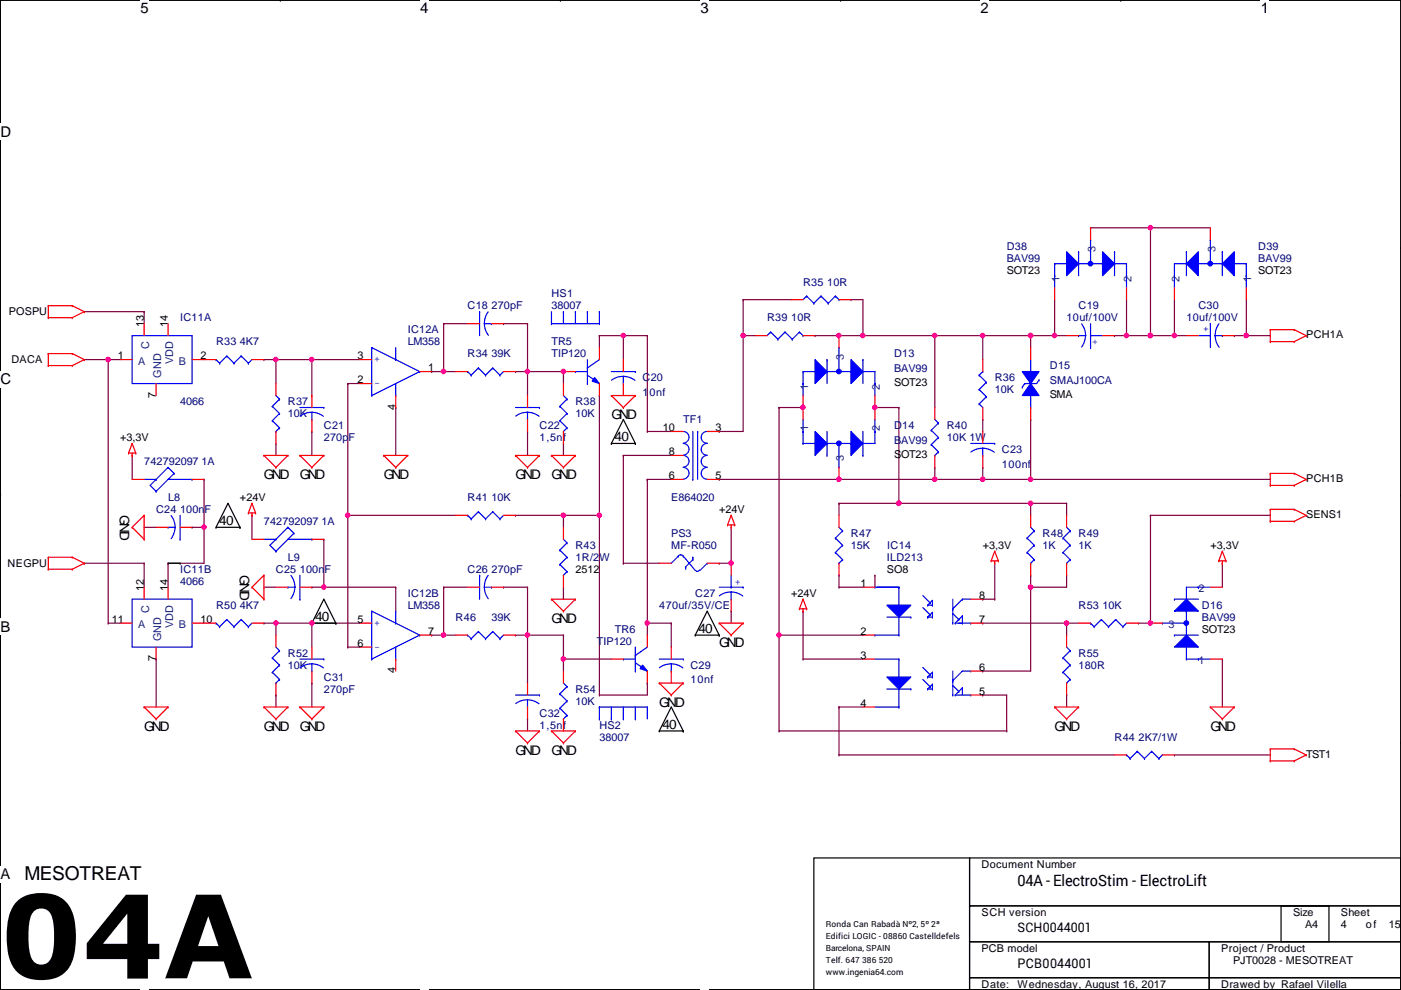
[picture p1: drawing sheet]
<svg xmlns="http://www.w3.org/2000/svg" width="297mm" height="210mm" viewBox="0 0 297 210" stroke-linecap="round" stroke-linejoin="round" font-family="sans-serif">
<path d="M.1 0h296.9v209.8h-296.9z" fill="none" stroke="#000" stroke-width=".25"/>
<g fill="#fff">
<path d="M29.8 0h1.7v3.5h-1.7z"/>
<path d="M29.8 209.8l1.7 .1z"/>
</g>
<path d="M59.4 0h.1M59.4 209.8h.1" fill="none" stroke="#000" stroke-width=".25"/>
<g fill="#fff">
<path d="M89.1 0h1.7v3.5h-1.7z"/>
<path d="M89.1 209.8l1.7 .1z"/>
</g>
<path d="M118.8 0h.1M118.8 209.8h.1" fill="none" stroke="#000" stroke-width=".25"/>
<g fill="#fff">
<path d="M148.5 0h1.7v3.5h-1.7z"/>
<path d="M148.5 209.8l1.7 .1z"/>
</g>
<path d="M178.2 0h.1M178.2 209.8h.1" fill="none" stroke="#000" stroke-width=".25"/>
<g fill="#fff">
<path d="M207.9 0h1.7v3.5h-1.7z"/>
<path d="M207.9 209.8l1.7 .1z"/>
</g>
<path d="M237.6 0h.1M237.6 209.8h.1" fill="none" stroke="#000" stroke-width=".25"/>
<g fill="#fff">
<path d="M267.3 0h1.7v3.5h-1.7z"/>
<path d="M267.3 209.8l1.7 .1z"/>
<path d="M.1 26.2h2.2v3.5h-2.2z"/>
<path d="M297 26.2l.1 3.5z"/>
<path d="M.1 78.7h2.2v3.5h-2.2z"/>
<path d="M297 78.7l.1 3.5z"/>
</g>
<path d="M.1 52.5h.1M297 52.5h.1" fill="none" stroke="#000" stroke-width=".25"/>
<g fill="#fff">
<path d="M.1 131.1h2.1v3.5h-2.1z"/>
<path d="M297 131.1l.1 3.5z"/>
</g>
<path d="M.1 104.9h.1M297 104.9h.1" fill="none" stroke="#000" stroke-width=".25"/>
<path d="M.1 104.9h.1M297 104.9h.1" fill="none" stroke="#000" stroke-width=".21"/>
<g fill="#fff">
<path d="M.1 183.6h2.1v3.5h-2.1z"/>
<path d="M297 183.6l.1 3.5z"/>
</g>
<g fill="none" stroke="#000" stroke-width=".25">
<path d="M129.6 94h.1M129.6 94l2.6-5.1 2.5 5.1M129.6 94h5.1M134.7 94h.1M35.6 119.4h2.6M38.2 119.4h.1M45.8 111.8h.1M45.8 111.8l2.5-5.1 2.6 5.1M45.8 111.8h5.1M50.9 111.8h.1M66.1 132.1h.1M66.1 132.1l2.6-5.1 2.5 5.1"/>
<path d="M66.1 132.1h5.1M71.2 132.1h.1M147.4 134.7h.1M147.4 134.7l2.5-5.1 2.6 5.1M147.4 134.7h5.1M152.5 134.7h.1M.1 157.4h.1M139.8 155h.1M139.8 155l2.5-5.1 2.6 5.1M139.8 155h5.1M144.9 155h.1M297 157.4h.1"/>
<path d="M172.5 181.9h33.1v27.9h-33.1zM205.6 181.9h91.4v10.2h-91.4zM205.6 192.1h91.4v7.6h-91.4zM205.6 199.7h50.8v7.6h-50.8zM256.4 199.7h40.6v7.6h-40.6zM271.6 192.1h10.2v7.6h-10.2zM205.6 207.3h50.8v2.5h-50.8zM256.4 207.3h40.6v2.5h-40.6z"/>
</g>
<g fill="none" stroke="#800040" stroke-width=".25">
<path d="M231.2 48.3h.1M231.2 48.3h25.4M243.9 48.3h.1M243.9 48.3v22.9M17.9 66.1h.1M17.9 76.2h.1M17.9 76.2h7.6M17.9 66.1h12.7M22.9 76.2h.1M22.9 76.2v55.9M30.6 66.1h.1M30.6 66.1v2.5"/>
<path d="M56 76.2h.1M56 76.2h20.3M58.5 76.2h.1M58.5 76.2v5.1M66.1 76.2h.1M66.1 76.2v7.7M91.5 78.8h.1M91.5 78.8h5.1M94.1 78.8h.1M94.1 68.6h.1M94.1 68.6v10.2M94.1 68.6h5"/>
<path d="M106.8 68.6h.1M106.8 68.6h5M109.3 78.8h.1M109.3 78.8h10.2M111.8 78.8h.1M111.8 68.6h.1M111.8 68.6v15.3M119.5 78.8h.1M119.5 78.8v2.5M127.1 71.2h.1M127.1 71.2v2.5M127.1 71.2h10.1"/>
<path d="M132.2 71.2h.1M132.2 71.2v5M137.2 71.2h.1M137.2 71.2v20.3M157.6 71.2h.1M157.6 63.5h.1M157.6 63.5v28h-5.1M157.6 71.2h2.5M157.6 63.5h10.1M172.8 71.2h.1M172.8 71.2h53.3M177.9 71.2h.1"/>
<path d="M180.4 63.5h.1M180.4 63.5h2.6v7.7M183 71.2h.1M198.2 71.2h.1M198.2 71.2v15.2M208.4 71.2h.1M208.4 71.2v5M218.5 71.2h.1M218.5 71.2v2.5M223.6 71.2h.1M223.6 63.5v7.7M236.3 71.2h.1"/>
<path d="M236.3 71.2h15.2M238.8 71.2h.1M238.8 63.5v7.7M243.9 71.2h.1M249 71.2h.1M249 63.5v7.7M261.7 71.2h.1M261.7 71.2h7.6M264.2 71.2h.1M264.2 63.5v7.7M28 96.6h.1M28 96.6v5"/>
<path d="M58.5 94h.1M58.5 94v2.6M66.1 91.5h.1M66.1 83.9h.1M66.1 91.5v5.1M73.7 81.3h.1M73.7 81.3v55.9M73.7 81.3h2.6M83.9 86.4h.1M83.9 86.4v10.2M111.8 91.5h.1M111.8 91.5v5.1"/>
<path d="M119.5 94h.1M119.5 94v2.6M127.1 83.9h.1M127.1 83.9v63.5M132.2 96.6h.1M132.2 96.6v22.8M132.2 96.6h10.1M137.2 91.5h.1M137.2 91.5h5.1M152.5 91.5h.1M165.2 86.4h.1M165.2 86.4h5.1"/>
<path d="M165.2 86.4v68.6M185.5 86.4h.1M185.5 86.4h5.1M190.6 86.4h.1M190.6 86.4v20.3M198.2 99.1h.1M198.2 99.1v2.5M208.4 99.1h.1M208.4 88.9h.1M208.4 88.9v2.6M208.4 99.1v2.5M218.5 88.9h.1"/>
<path d="M218.5 88.9v12.7M17.9 119.4h.1M17.9 119.4h12.7M30.6 111.8h.1M30.6 119.4h.1M30.6 119.4v5.1M30.6 111.8h2.5M35.6 119.4h.1M35.6 119.4v5.1M40.7 111.8h.1M40.7 111.8h2.6M43.3 111.8h.1"/>
<path d="M43.3 101.6h.1M43.3 101.6v17.8h-7.7M53.4 109.3h.1M53.4 109.3v5M68.7 114.3h.1M68.7 114.3v10.2M73.7 109.3h.1M73.7 109.3h22.9M109.3 109.3h.1M109.3 109.3h17.8M119.5 109.3h.1M119.5 109.3v2.5"/>
<path d="M127.1 109.3h.1M132.2 119.4h.1M132.2 119.4h7.6M137.2 101.6h.1M137.2 101.6h5.1M137.2 101.6v33.1M152.5 119.4h.1M152.5 101.6h.1M152.5 119.4h2.5M152.5 101.6h116.8M155 119.4h.1M155 111.8v7.6"/>
<path d="M177.9 106.7h.1M177.9 101.6h.1M177.9 106.7h48.2M177.9 106.7v2.6M190.6 106.7h.1M198.2 101.6h.1M208.4 101.6h.1M210.9 119.4v7.6M218.5 101.6h.1M218.5 106.7h.1M218.5 106.7v2.6M226.1 106.7h.1"/>
<path d="M226.1 106.7v2.6M243.9 109.3h.1M243.9 109.3v22.8h-2.5M243.9 109.3h25.4M259.2 119.4h.1M259.2 119.4v5.1M22.9 132.1h.1M22.9 132.1h2.6M33.1 139.7h.1M33.1 139.7v10.2M56 132.1h.1M56 124.5h.1"/>
<path d="M56 132.1h20.3M56 124.5h2.5M58.5 132.1h.1M58.5 132.1v2.6M66.1 124.5h.1M66.1 132.1h.1M66.1 124.5h17.8M66.1 132.1v5.1M68.7 124.5h.1M73.7 137.2h.1M73.7 137.2h2.6M83.9 124.5h.1"/>
<path d="M83.9 124.5v5.1M91.5 134.7h.1M91.5 134.7h5.1M94.1 134.7h.1M94.1 124.5h.1M94.1 124.5h5M94.1 124.5v10.2M106.8 124.5h.1M106.8 124.5h5M109.3 134.7h.1M109.3 134.7h10.2M111.8 134.7h.1"/>
<path d="M111.8 124.5h.1M111.8 124.5v20.3M119.5 139.7h.1M119.5 134.7h.1M119.5 124.5h.1M119.5 124.5v2.5M119.5 134.7v7.6M119.5 139.7h10.1M137.2 132.1h.1M137.2 132.1h5.1M142.3 132.1h.1M142.3 132.1v5.1"/>
<path d="M155 129.6h.1M155 129.6v2.5M165.2 134.7h.1M165.2 134.7h17.8M170.3 129.6h.1M170.3 139.7h.1M170.3 139.7h12.7M170.3 129.6v10.1M177.9 124.5h.1M177.9 122h.1M177.9 124.5h5.1M177.9 122v2.5"/>
<path d="M185.5 122h.1M185.5 122v2.5M208.4 127h.1M208.4 132.1h.1M208.4 132.1h20.3M208.4 127h2.5M210.9 127h.1M218.5 122h.1M218.5 124.5h.1M218.5 122v20.3h-10.1M226.1 132.1h.1M226.1 122h.1"/>
<path d="M226.1 122v2.5h-7.6M226.1 132.1v2.6M241.4 132.1h.1M259.2 139.7h.1M259.2 139.7v10.2M58.5 147.4h.1M58.5 147.4v2.5M66.1 144.8h.1M66.1 144.8v5.1M111.8 152.4h.1M111.8 152.4v2.6M127.1 147.4h.1"/>
<path d="M137.2 144.8h.1M137.2 144.8v2.6h-10.1M165.2 155h.1M165.2 155h48.2M177.9 149.9h.1M177.9 149.9v10.2M177.9 149.9h5.1M208.4 142.3h.1M208.4 147.4h.1M208.4 147.4h5v7.6M213.4 155h.1M226.1 147.4h.1"/>
<path d="M226.1 147.4v2.5M177.9 160.1h.1M177.9 160.1h58.4M249 160.1h.1M249 160.1h20.3"/>
</g>
<g fill="none" stroke="#f00" stroke-width=".25">
<path d="M10.2 67.4h.1M10.2 64.8h.1M10.2 77.5h.1M10.2 75h.1M10.2 64.8h5.1M10.2 67.4h5.1M10.2 64.8v2.6M10.2 75v2.5M10.2 75h5.1M10.2 77.5h5.1M15.3 64.8h.1M15.3 67.4h.1"/>
<path d="M15.3 75h.1M15.3 77.5h.1M15.3 64.8l2.6 1.3M15.3 75l2.6 1.2M17.9 66.1h.1M17.9 76.2h.1M17.9 66.1l-2.6 1.3M17.9 76.2l-2.6 1.3M269.3 72.4h.1M269.3 69.9h.1M269.3 69.9v2.5M269.3 69.9h5.1"/>
<path d="M269.3 72.4h5.1M274.4 69.9h.1M274.4 72.4h.1M274.4 69.9l2.5 1.3M276.9 71.2h.1M276.9 71.2l-2.5 1.2M27.3 96.1h.1M27.3 96.1h1.5M28 96.6h.1M28 94h.1M28 96.1v.5M28 94l-.7 2.1"/>
<path d="M28 94l.8 2.1M28.8 96.1h.1M56 96.6h.1M56 96.6h5M56 96.6l2.5 2.5M58.5 99.1h.1M61 96.6h.1M61 96.6l-2.5 2.5M63.6 96.6h.1M63.6 96.6h5.1M63.6 96.6l2.5 2.5M66.1 99.1h.1"/>
<path d="M68.7 96.6h.1M68.7 96.6l-2.6 2.5M81.4 96.6h.1M81.4 96.6h5M81.4 96.6l2.5 2.5M83.9 99.1h.1M86.4 96.6h.1M86.4 96.6l-2.5 2.5M109.3 96.6h.1M109.3 96.6h5.1M109.3 96.6l2.5 2.5M111.8 99.1h.1"/>
<path d="M114.4 96.6h.1M114.4 96.6l-2.6 2.5M116.9 96.6h.1M116.9 96.6h5.1M116.9 96.6l2.6 2.5M119.5 99.1h.1M122 96.6h.1M122 96.6l-2.5 2.5M129.6 83.9h.1M129.6 83.9h5.1M129.6 83.9l2.6 2.5M132.2 86.4h.1"/>
<path d="M134.7 83.9h.1M134.7 83.9l-2.5 2.5M10.2 118.2h.1M10.2 118.2v2.5M10.2 118.2h5.1M15.3 118.2h.1M15.3 118.2l2.6 1.2M17.9 119.4h.1M17.9 119.4l-2.6 1.3M28 111.8h.1M28 111.8l2.6 2.5M30.6 114.3h.1"/>
<path d="M30.6 109.3h.1M30.6 109.3v5M30.6 109.3l-2.6 2.5M52.7 108.8h.1M52.7 108.8h1.5M53.4 109.3h.1M53.4 106.7h.1M53.4 108.8v.5M53.4 106.7l-.7 2.1M53.4 106.7l.8 2.1M54.2 108.8h.1M154.3 111.3h.1"/>
<path d="M154.3 111.3h1.5M155 111.8h.1M155 109.3h.1M155 111.3v.5M155 109.3l-.7 2M155 109.3l.8 2M155.8 111.3h.1M210.1 118.9h.1M210.1 118.9h1.6M210.9 119.4h.1M210.9 116.9h.1M210.9 118.9v.5"/>
<path d="M210.9 116.9l-.8 2M210.9 116.9l.8 2M211.7 118.9h.1M258.4 118.9h.1M258.4 118.9h1.5M259.2 119.4h.1M259.2 116.9h.1M259.2 118.9v.5M259.2 116.9l-.8 2M259.2 116.9l.7 2M259.9 118.9h.1M269.3 110.5h.1"/>
<path d="M269.3 108h.1M269.3 102.9h.1M269.3 100.4h.1M269.3 100.4v2.5M269.3 108v2.5M269.3 108h5.1M269.3 110.5h5.1M269.3 100.4h5.1M269.3 102.9h5.1M274.4 108h.1M274.4 110.5h.1M274.4 100.4h.1"/>
<path d="M274.4 102.9h.1M274.4 108l2.5 1.3M274.4 100.4l2.5 1.2M276.9 109.3h.1M276.9 101.6h.1M276.9 109.3l-2.5 1.2M276.9 101.6l-2.5 1.3M10.2 120.7h.1M10.2 120.7h5.1M15.3 120.7h.1M53.4 124.5h.1M53.4 124.5l2.6 2.5"/>
<path d="M56 127h.1M56 122h.1M56 122v5M56 122l-2.6 2.5M58.5 124.5h2.5M63.6 124.5h2.5M116.9 127h.1M116.9 127h5.1M116.9 127l2.6 2.6M119.5 129.6h.1M122 127h.1M122 127l-2.5 2.6"/>
<path d="M152.5 132.1h.1M152.5 132.1h5.1M152.5 132.1l2.5 2.6M155 134.7h.1M157.6 132.1h.1M157.6 132.1l-2.6 2.6M169.5 129.1h.1M169.5 129.1h1.5M170.3 129.6h.1M170.3 127h.1M170.3 129.1v.5M170.3 127l-.8 2.1"/>
<path d="M170.3 127l.7 2.1M171 129.1h.1M30.6 149.9h.1M30.6 149.9h5M30.6 149.9l2.5 2.5M33.1 152.4h.1M35.6 149.9h.1M35.6 149.9l-2.5 2.5M56 149.9h.1M56 149.9h5M56 149.9l2.5 2.5M58.5 152.4h.1"/>
<path d="M61 149.9h.1M61 149.9l-2.5 2.5M63.6 149.9h.1M63.6 149.9h5.1M63.6 149.9l2.5 2.5M66.1 152.4h.1M68.7 149.9h.1M68.7 149.9l-2.6 2.5M109.3 155h.1M109.3 155h5.1M109.3 155l2.5 2.5M111.8 157.5h.1"/>
<path d="M114.4 155h.1M114.4 155l-2.6 2.5M116.9 155h.1M116.9 155h5.1M116.9 155l2.6 2.5M119.5 157.5h.1M122 155h.1M122 155l-2.5 2.5M139.8 144.8h.1M139.8 144.8h5.1M139.8 144.8l2.5 2.6M142.3 147.4h.1"/>
<path d="M144.9 144.8h.1M144.9 144.8l-2.6 2.6M223.6 149.9h.1M223.6 149.9h5.1M223.6 149.9l2.5 2.5M226.1 152.4h.1M228.7 149.9h.1M228.7 149.9l-2.6 2.5M256.6 149.9h.1M256.6 149.9h5.1M256.6 149.9l2.6 2.5M259.2 152.4h.1"/>
<path d="M261.7 149.9h.1M261.7 149.9l-2.5 2.5M269.3 158.8h.1M269.3 158.8h5.1M269.3 158.8v2.5M274.4 158.8h.1M274.4 158.8l2.5 1.3M269.3 161.3h.1M269.3 161.3h5.1M274.4 161.3h.1M276.9 160.1h.1M276.9 160.1l-2.5 1.2"/>
</g>
<g fill="none" stroke="#00f" stroke-width=".25">
<path d="M61 124.5h.1M61 124.5h1.6M61.7 122l.7 1.4 .1 1.1M62.5 124.5l-.3 1.5-.5 .9M63.6 127h.1M63.6 122v5M132.2 139.7h.1M132.2 139.7h2.5M134.7 139h.1M134.7 137.2v5.1M137.2 137.2l-2.5 1.8M134.7 142.3h.1"/>
<path d="M134.7 140.5l2.5 1.8M137.2 142.3h.1"/>
</g>
<path d="M136.2 141l1 1.3-1.5-.5z" fill="#00f"/>
<g fill="none" stroke="#00f" stroke-width=".25">
<path d="M99.1 78.8h.1M99.1 78.8l.8 .7M99.9 79.5h.1M101.4 78h.1M101.4 78l1.6 1.5M101.4 78l-1.5 1.5M103 79.5h.1M104.5 78h.1M104.5 78l1.5 1.5M104.5 78l-1.5 1.5M106 79.5h.1M106.8 78.8l-.8 .7"/>
<path d="M163.4 70.4h.1M163.4 70.4l-.8 .8M163.4 70.4l1.5 1.5M164.9 71.9h.1M166.5 70.4h.1M166.5 70.4l-1.6 1.5M166.5 70.4l1.5 1.5M168 71.9h.1M169.5 70.4h.1M169.5 70.4l-1.5 1.5M169.5 70.4l.8 .8M170.3 71.2h.1"/>
<path d="M218.5 78.8h.1M218.5 76.2v2.6M254.1 71.2h2.5M256.6 68.6h.1M256.6 71.2h.1M256.6 68.6v5.1M257.6 71.2l.2 1 .7 1.4M257.6 71.2h1.6M258.4 68.7l-.5 .9-.3 1.6M259.2 71.2h.1M35.6 99.1h.1M35.6 99.1l-3.8 3.8 1.3 1.3"/>
<path d="M35.6 99.1l1.3 1.3M217.3 81.3h.1M217.3 81.3h2.5M218.5 86.4h.1M218.5 83.9v2.5M30.6 101.6h2.5M33.1 104.2h.1M33.1 101.6h.1M35.6 101.6h5.1M36.9 100.4h.1M36.9 100.4l-3.8 3.8M40.7 101.6h.1"/>
<path d="M217.8 114.1h.1M217.8 117.1h.1M217.8 114.1l1.5 1.5M217.8 117.1l1.5 1.6M218.5 119.4h.1M218.5 111.8l.8 .8M219.3 112.6h.1M219.3 115.6h.1M219.3 118.7h.1M219.3 112.6l-1.5 1.5M219.3 115.6l-1.5 1.5M219.3 118.7l-.8 .7"/>
<path d="M57.7 139.5h.1M57.7 139.5l1.6 1.5M58.5 137.2l.8 .8M59.3 138h.1M59.3 138l-1.6 1.5M78.8 139.7h.1M78.8 129.6h.1M78.8 129.6l10.2 5.1M78.8 129.6v10.1M83.9 132.1h.1M83.9 139.7h.1M83.9 129.6v2.5"/>
<path d="M83.9 137.2v2.5M89 134.7h.1M89 134.7l-10.2 5M57.7 142.5h.1M57.7 142.5l1.6 1.6M58.5 144.8h.1M59.3 141h.1M59.3 144.1h.1M59.3 141l-1.6 1.5M59.3 144.1l-.8 .7M127.1 149.9h.1M127.1 152.4h.1"/>
<path d="M127.1 149.9h10.1M127.1 149.9v2.5M129.6 152.4h.1M129.6 149.9v2.5M132.2 152.4h.1M132.2 149.9v2.5M134.7 152.4h.1M134.7 149.9v2.5M136.2 141l1 1.3-1.5-.5zM137.2 149.9h.1M137.2 149.9v2.5"/>
</g>
<g fill="none" stroke="#f00" stroke-width=".25">
<path d="M96.6 78.8h2.5M106.8 78.8h2.5M160.1 71.2h2.5M170.3 71.2h2.5M251.5 71.2h2.6M259.2 71.2h2.5M28 101.6h2.6M40.7 101.6h2.6M218.5 109.3v2.5M218.5 119.4v2.6M58.5 134.7v2.5M76.3 132.1h2.5"/>
<path d="M76.3 137.2h2.5M83.9 139.7v2.6M89 134.7h2.5M129.6 139.7h2.6M137.2 134.7v2.5M58.5 144.8v2.6M137.2 142.3v2.5"/>
</g>
<path d="M216.7 78.8h3.6l-1.8 2.5z" fill-rule="evenodd" fill="#00f"/>
<path d="M216.7 78.8h3.6l-1.8 2.5zM216.7 82.1h.1M217.3 81.3l-.6 .8M220.3 80.6h.1M220.3 80.6l-.5 .7" fill="none" stroke="#00f" stroke-width=".25"/>
<path d="M218.5 81.3l1.8 2.6h-3.6z" fill-rule="evenodd" fill="#00f"/>
<g fill="none" stroke="#00f" stroke-width=".25">
<path d="M129.6 78.8h5.1M132.2 79.8l1 .1 1.4 .7M132.2 79.8l-1.6 .3-.9 .5M132.2 79.8v1.5M134.7 78.8h.1M207.6 79.5h.1M207.6 79.5l1.5 1.6M208.4 78.8h.1M208.4 78.8l-.8 .7M132.2 81.3h.1M207.6 85.6h.1M207.6 82.6h.1"/>
<path d="M207.6 85.6l.8 .8M207.6 82.6l1.5 1.5M209.1 84.1h.1M209.1 81.1h.1M209.1 84.1l-1.5 1.5M209.1 81.1l-1.5 1.5M218.5 81.3l1.8 2.6h-3.6z"/>
</g>
<path d="M132.2 76.2v2.6M208.4 76.2v2.6M218.5 73.7v2.5M132.2 81.3v2.6M208.4 86.4v2.5M218.5 86.4v2.5" fill="none" stroke="#f00" stroke-width=".25"/>
<path d="M172.8 76.2l2.5 2.6-2.5 2.5z" fill="#00f"/>
<path d="M170.3 78.8v2.5M172.8 76.2l2.5 2.6-2.5 2.5zM175.3 78.8h.1M175.3 76.2h.1M175.3 78.8h7.7M175.3 76.2v5.1M177.9 78.8h.1M180.4 78.8h.1M170.3 81.3h.1" fill="none" stroke="#00f" stroke-width=".25"/>
<path d="M180.4 76.2l2.6 2.6-2.6 2.5z" fill="#00f"/>
<path d="M180.4 76.2l2.6 2.6-2.6 2.5zM183 76.2h.1M183 76.2v5.1" fill="none" stroke="#00f" stroke-width=".25"/>
<circle cx="177.9" cy="78.8" r=".49" fill="#00f"/>
<g fill="none" stroke="#00f" stroke-width=".25">
<path d="M28 71.2h12.7v10.1h-12.7zM78.8 73.7h.1M78.8 73.7l10.2 5.1M78.8 73.7v10.2M83.9 76.2h.1M83.9 73.7v2.5M89 78.8h.1M89 78.8l-10.2 5.1M170.3 78.8h.1M170.3 78.8h2.5M177.9 73.7h.1M177.9 73.7v5.1"/>
<path d="M183 78.8h2.5v5.1M78.8 83.9h.1M83.9 83.9h.1M83.9 81.3v2.6M109.3 86.4h5.1M111.8 88.9h.1M111.8 87.4l1.1 .2 1.4 .7M111.8 87.4l-1.5 .3-1 .5M111.8 87.4v1.5M114.4 86.4h.1M170.3 81.3h.1M170.3 81.3v2.6"/>
<path d="M185.5 81.3h.1M177.1 114.1h.1M177.1 117.1h.1M177.1 114.1l1.5 1.5M177.1 117.1l1.5 1.6M177.9 119.4h.1M177.9 111.8l.7 .8M178.6 112.6h.1M178.6 115.6h.1M178.6 118.7h.1M178.6 112.6l-1.5 1.5M178.6 115.6l-1.5 1.5"/>
<path d="M178.6 118.7l-.7 .7M225.4 114.1h.1M225.4 117.1h.1M225.4 114.1l1.5 1.5M225.4 117.1l1.5 1.6M226.1 119.4h.1M226.1 111.8l.8 .8M226.9 112.6h.1M226.9 115.6h.1M226.9 118.7h.1M226.9 112.6l-1.5 1.5M226.9 115.6l-1.5 1.5"/>
<path d="M226.9 118.7l-.8 .7M101.7 122h.1M101.7 122v5M102.7 124.5l.1 1 .7 1.5M102.7 124.5h1.5M103.5 122l-.5 .9-.3 1.6M104.2 124.5h.1M225.4 139.5h.1M225.4 139.5l1.5 1.5M226.1 137.2l.8 .8M226.9 138h.1M226.9 138l-1.5 1.5"/>
<path d="M225.4 142.5h.1M225.4 142.5l1.5 1.6M226.1 144.8h.1M226.9 141h.1M226.9 144.1h.1M226.9 141l-1.5 1.5M226.9 144.1l-.8 .7"/>
<circle cx="177.9" cy="78.8" r=".49"/>
</g>
<g fill="none" stroke="#f00" stroke-width=".25">
<path d="M25.5 76.2h2.5M30.6 68.6v2.6M35.6 68.6v2.6M40.7 76.2h2.6M76.3 76.2h2.5M89 78.8h2.5M177.9 71.2v2.5M33.1 81.3v2.6M76.3 81.3h2.5M83.9 83.9v2.5M111.8 83.9v2.5M111.8 88.9v2.6"/>
<path d="M170.3 83.9v2.5M185.5 83.9v2.5M177.9 109.3v2.5M177.9 119.4v2.6M226.1 109.3v2.5M226.1 119.4v2.6M99.1 124.5h2.6M104.2 124.5h2.6M226.1 134.7v2.5M226.1 144.8v2.6"/>
</g>
<path d="M261.7 53.4v5.1l-2.5-2.6z" fill="#00f"/>
<path d="M251.5 55.9h7.7M254.1 55.9h.1M256.6 55.9h.1M259.2 55.9h.1M259.2 53.4h.1M259.2 53.4v5.1M261.7 53.4v5.1l-2.5-2.6zM264.2 58.5h.1M264.2 55.9v2.6" fill="none" stroke="#00f" stroke-width=".25"/>
<path d="M254.1 53.4v5.1l-2.6-2.6z" fill="#00f"/>
<path d="M251.5 53.4h.1M251.5 53.4v5.1M254.1 53.4v5.1l-2.6-2.6z" fill="none" stroke="#00f" stroke-width=".25"/>
<circle cx="256.6" cy="55.9" r=".49" fill="#00f"/>
<g fill="none" stroke="#00f" stroke-width=".25">
<path d="M249 58.5h.1M251.5 55.9h-2.5v5.1M256.6 50.8h.1M256.6 50.8v5.1M261.7 55.9h2.5M264.2 55.9h.1M264.2 58.5h.1M264.2 58.5v2.5M99.1 109.3h.1M99.1 109.3l.8 .7M99.9 110h.1M101.4 108.5h.1"/>
<path d="M101.4 108.5l1.6 1.5M101.4 108.5l-1.5 1.5M103 110h.1M104.5 108.5h.1M104.5 108.5l1.5 1.5M104.5 108.5l-1.5 1.5M106 110h.1M106.8 109.3l-.8 .7M99.1 134.7h.1M99.1 134.7l.8 .7M99.9 135.4h.1M101.4 133.9h.1"/>
<path d="M101.4 133.9l1.6 1.5M101.4 133.9l-1.5 1.5M103 135.4h.1M104.5 133.9h.1M104.5 133.9l1.5 1.5M104.5 133.9l-1.5 1.5M106 135.4h.1M106.8 134.7l-.8 .7M241.1 159.3h.1M241.1 159.3l1.6 1.5M241.1 159.3l-1.5 1.5M244.2 159.3h.1"/>
<path d="M244.2 159.3l1.5 1.5M244.2 159.3l-1.5 1.5M238.8 160.1h.1M238.8 160.1l.8 .7M239.6 160.8h.1M242.7 160.8h.1M245.7 160.8h.1M246.5 160.1l-.8 .7"/>
<circle cx="256.6" cy="55.9" r=".49"/>
</g>
<path d="M256.6 48.3v2.5M249 61v2.5M264.2 61v2.5M96.6 109.3h2.5M106.8 109.3h2.5M96.6 134.7h2.5M106.8 134.7h2.5M236.3 160.1h2.5M246.5 160.1h2.5" fill="none" stroke="#f00" stroke-width=".25"/>
<path d="M251.5 134.7l2.6 2.5h-5.1z" fill="#00f"/>
<path d="M249 134.7h.1M249 134.7h5.1M251.5 134.7l2.6 2.5h-5.1zM251.5 134.7h.1M251.5 132.1h.1M251.5 129.6h.1M251.5 139.7h2.6M251.5 127v7.7M254.1 139.7h.1" fill="none" stroke="#00f" stroke-width=".25"/>
<path d="M251.5 127l2.6 2.6h-5.1z" fill="#00f"/>
<path d="M249 127h.1M249 127h5.1M251.5 127l2.6 2.6h-5.1z" fill="none" stroke="#00f" stroke-width=".25"/>
<circle cx="251.5" cy="132.1" r=".49" fill="#00f"/>
<g fill="none" stroke="#00f" stroke-width=".25">
<path d="M35.6 111.8h.1M35.6 111.8h1.6M36.3 109.3l.7 1.4 .1 1.1-.1 1-.7 1.4M38.2 114.3h.1M38.2 109.3v5M246.5 132.1h.1M246.5 132.1h5M251.5 139.7h.1M251.5 137.2v2.5M254.1 124.5h.1M254.1 139.7h.1M254.1 139.7h2.5"/>
<path d="M256.6 124.5h-5.1v2.5"/>
<circle cx="251.5" cy="132.1" r=".49"/>
</g>
<path d="M33.1 111.8h2.5M38.2 111.8h2.5M243.9 132.1h2.6M256.6 139.7h2.6M256.6 124.5h2.6" fill="none" stroke="#f00" stroke-width=".25"/>
<path d="M188 128.3h5.1l-2.5 2.6z" fill-rule="evenodd" fill="#00f"/>
<path d="M188 128.3h5.1l-2.5 2.6z" fill="none" stroke="#00f" stroke-width=".25"/>
<path d="M188 143.6h5.1l-2.5 2.5z" fill="#00f"/>
<g fill="none" stroke="#00f" stroke-width=".25">
<path d="M185.5 134.7h.1M185.5 124.5h.1M185.5 124.5h5.1M185.5 139.7h5.1M185.5 134.7h5.1M188 130.9h5.1M190.6 124.5h.1M190.6 139.7h.1M190.6 128.3h.1M190.6 134.7h.1M190.6 124.5v3.8M190.6 130.9v3.8"/>
<path d="M190.6 139.7v3.9M193.1 130.9h.1M195.7 126.3l1.5 1.5M195.7 128.8l1.5 1.5M196.7 130.9h.1M196.7 128.3h.1M196.7 130.9h1M196.7 128.3h1M197.2 127.8h.1M197.2 130.3h.1M197.7 128.3h.1M197.7 130.9h.1"/>
<path d="M197.7 127.3h.1M197.7 129.8h.1M197.7 127.3v1M197.7 129.8v1.1M197.7 129.8l-1 1.1M197.7 127.3l-1 1M202 129.1h.1M202 132.1h.1M202 127v5.1M202 130.1l1.3 1.3M202.5 132.1h.1M202.5 132.1h3.3"/>
<path d="M203.3 131.4h.1M204 127h.1M204 130.6h.1M204 132.1h.1M204 127h1.8M204 127l-2 2.1M204 130.6v1.5M204 130.6l-1.5 1.5M205.8 132.1h.1M185.5 149.9h5.1M188 143.6h5.1l-2.5 2.5zM188 146.1h5.1"/>
<path d="M190.6 143.6h.1M190.6 149.9h.1M190.6 146.1v3.8M193.1 146.1h.1M195.7 144.1l1.5 1.5M195.7 141.5l1.5 1.5M196.7 146.1h.1M196.7 143.6h.1M196.7 146.1h1M196.7 143.6h1M197.2 145.6h.1M197.2 143h.1"/>
<path d="M197.7 142.5h.1M197.7 146.1h.1M197.7 143.6h.1M197.7 145.1h.1M197.7 145.1l-1 1M197.7 142.5l-1 1.1M197.7 142.5v1.1M197.7 145.1v1M202 144.3h.1M202 147.4h.1M202 142.3v5.1M202 145.3l1.3 1.3"/>
<path d="M202.5 147.4h.1M202.5 147.4h3.3M203.3 146.6h.1M204 145.8h.1M204 145.8v1.6M204 145.8l-1.5 1.6M205.8 147.4h.1M205.8 142.3h.1M205.8 142.3h-1.8l-2 2"/>
</g>
<path d="M183 124.5h2.5M183 134.7h2.5M183 139.7h2.5M205.8 132.1h2.6M205.8 127h2.6M183 149.9h2.5M205.8 147.4h2.6M205.8 142.3h2.6" fill="none" stroke="#f00" stroke-width=".25"/>
<path d="M226.1 53.4l2.6 2.5-2.6 2.6z" fill="#00f"/>
<path d="M223.6 58.5h.1M223.6 55.9v2.6M226.1 53.4l2.6 2.5-2.6 2.6zM228.7 55.9h.1M228.7 53.4h.1M228.7 55.9h7.6M228.7 53.4v5.1M231.2 55.9h.1M233.8 55.9h.1" fill="none" stroke="#00f" stroke-width=".25"/>
<path d="M233.8 53.4l2.5 2.5-2.5 2.6z" fill="#00f"/>
<path d="M233.8 53.4l2.5 2.5-2.5 2.6zM236.3 53.4h.1M236.3 53.4v5.1" fill="none" stroke="#00f" stroke-width=".25"/>
<circle cx="231.2" cy="55.9" r=".49" fill="#00f"/>
<g fill="none" stroke="#00f" stroke-width=".25">
<path d="M223.6 55.9h.1M223.6 58.5h.1M223.6 55.9h2.5M223.6 58.5v2.5M231.2 50.8h.1M231.2 50.8v5.1M236.3 55.9h2.5v5.1M238.8 58.5h.1M122 78.8h.1M122 78.8h2.5M124.5 78h.1M124.5 79.5l2.6 1.8"/>
<path d="M124.5 76.2v5.1M127.1 76.2l-2.6 1.8M57.7 86.1h.1M57.7 89.2h.1M57.7 86.1l1.6 1.6M57.7 89.2l1.6 1.5M58.5 91.5h.1M58.5 83.9l.8 .7M59.3 84.6h.1M59.3 87.7h.1M59.3 90.7h.1M59.3 84.6l-1.6 1.5"/>
<path d="M59.3 87.7l-1.6 1.5M59.3 90.7l-.8 .8M63.6 86.4h5.1M66.1 88.9h.1M66.1 87.4l1.1 .2 1.4 .7M66.1 87.4l-1.6 .3-.9 .5M66.1 87.4v1.5M68.7 86.4h.1M118.7 86.1h.1M118.7 89.2h.1M118.7 86.1l1.5 1.6M118.7 89.2l1.5 1.5"/>
<path d="M119.5 91.5h.1M119.5 83.9l.7 .7M120.2 84.6h.1M120.2 87.7h.1M120.2 90.7h.1M120.2 84.6l-1.5 1.5M120.2 87.7l-1.5 1.5M120.2 90.7l-.7 .8M124.5 81.3h.1M127.1 81.3h.1M197.4 91.2h.1M197.4 94.3h.1"/>
<path d="M197.4 91.2l1.6 1.6M197.4 94.3l1.6 1.5M198.2 96.6h.1M198.2 88.9l.8 .8M199 89.7h.1M199 92.8h.1M199 95.8h.1M199 89.7l-1.6 1.5M199 92.8l-1.6 1.5M199 95.8l-.8 .8M56 114.3h2.5M58.5 116.9h.1"/>
<path d="M58.5 114.3h.1M61 111.8h.1M61 111.8l-3.8 3.8 1.3 1.3M61 111.8l1.3 1.3M61 114.3h5.1M62.3 113.1h.1M62.3 113.1l-3.8 3.8M66.1 114.3h.1M143.8 117.9a.77 .77 0 0 1 1.1 0M143.8 117.9h.1M143.8 117.9l-1.5 1.5M144.9 117.9h.1"/>
<path d="M144.9 117.9l2.5 3M146.9 118.7h.1M146.9 118.2h.1M146.9 118.7l-1.5 1.5M146.9 118.2v.5M149.9 119.4h.1M149.9 119.4l-1.5 1.5M28 127h12.7v10.2h-12.7zM45.8 132.1h.1M45.8 132.1l.8 .8M46.6 132.9h.1M48.1 131.4h.1"/>
<path d="M48.1 131.4l1.5 1.5M48.1 131.4l-1.5 1.5M49.6 132.9h.1M51.1 131.4h.1M51.1 131.4l1.6 1.5M51.1 131.4l-1.5 1.5M52.7 132.9h.1M53.4 132.1l-.7 .8M63.6 139.7h5.1M68.7 139.7h.1M145.4 120.2h.1M145.4 120.2v.5"/>
<path d="M148.3 120.9l-.4 .3-.5-.3M231.2 132.1h.1M231.2 132.1l.8 .8M232 132.9h.1M233.5 131.4h.1M233.5 131.4l1.5 1.5M233.5 131.4l-1.5 1.5M235 132.9h.1M236.6 131.4h.1M236.6 131.4l1.5 1.5M236.6 131.4l-1.6 1.5M238.1 132.9h.1"/>
<path d="M238.8 132.1l-.7 .8M66.1 142.3h.1M66.1 140.8l1.1 .1 1.4 .7M66.1 140.8l-1.6 .2-.9 .6M66.1 140.8v1.5M109.3 147.4h5.1M111.8 149.9h.1M111.8 148.4l1.1 .1 1.4 .7M111.8 148.4l-1.5 .3-1 .5M111.8 148.4v1.5M114.4 147.4h.1"/>
<circle cx="231.2" cy="55.9" r=".49"/>
</g>
<g fill="none" stroke="#f00" stroke-width=".25">
<path d="M231.2 48.3v2.5M223.6 61v2.5M238.8 61v2.5M58.5 81.3v2.6M58.5 91.5v2.5M66.1 83.9v2.5M66.1 88.9v2.6M119.5 81.3v2.6M119.5 91.5v2.5M198.2 86.4v2.5M198.2 96.6v2.5M53.4 114.3h2.6"/>
<path d="M66.1 114.3h2.6M139.8 119.4h2.5M149.9 119.4h2.6M25.5 132.1h2.5M30.6 124.5v2.5M33.1 137.2v2.5M35.6 124.5v2.5M40.7 132.1h5.1M53.4 132.1h2.6M66.1 137.2v2.5M228.7 132.1h2.5M238.8 132.1h2.6"/>
<path d="M66.1 142.3v2.5M111.8 144.8v2.6M111.8 149.9v2.5"/>
</g>
<path d="M126.1 80.1l1 1.2-1.5-.5z" fill="#00f"/>
<g fill="none" stroke="#00f" stroke-width=".25">
<path d="M101.7 66.1h.1M101.7 66.1v5.1M102.7 68.6l.1 1.1 .7 1.4M102.7 68.6h1.5M103.5 66.1l-.5 .9-.3 1.6M104.2 68.6h.1M171 62.8h.1M171 62.8l-.7 .7M171 62.8l1.5 1.5M172.5 64.3h.1M174.1 62.8h.1M174.1 62.8l-1.6 1.5"/>
<path d="M174.1 62.8l1.5 1.5M175.6 64.3h.1M177.1 62.8h.1M177.1 62.8l-1.5 1.5M177.1 62.8l.8 .7M177.9 63.5h.1M228.7 71.2h.1M228.7 71.2h1.5M229.3 68.7l.7 1.4 .2 1-.2 1.1-.7 1.4M231.2 73.7h.1M231.2 71.2h.1M231.2 71.2h2.6"/>
<path d="M231.2 68.6v5.1M126.1 80.1l1 1.2-1.5-.5zM205.8 94h5.1M208.4 96.6h.1M208.4 95l1 .2 1.4 .7M208.4 95l-1.6 .3-.9 .5M208.4 95v1.6M210.9 94h.1M118.7 116.6h.1M118.7 119.7h.1M118.7 116.6l1.5 1.6M118.7 119.7l1.5 1.5"/>
<path d="M119.5 114.3l.7 .8M120.2 115.1h.1M120.2 118.2h.1M120.2 115.1l-1.5 1.5M120.2 118.2l-1.5 1.5M119.5 122h.1M120.2 121.2h.1M120.2 121.2l-.7 .8M139.8 139.7h5.1M144.9 139.7h.1M152.5 124.5h5.1M155 127h.1"/>
<path d="M155 124.5h.1M155 125.5l1.1 .2 1.4 .7M155 125.5l-1.6 .3-.9 .5M155 122v2.5M155 125.5v1.5M157.6 124.5h.1M118.7 147.1h.1M118.7 150.2h.1M118.7 147.1l1.5 1.5M118.7 150.2l1.5 1.5M119.5 152.4h.1M119.5 144.8l.7 .8"/>
<path d="M120.2 145.6h.1M120.2 148.6h.1M120.2 151.7h.1M120.2 145.6l-1.5 1.5M120.2 148.6l-1.5 1.6M120.2 151.7l-.7 .7M142.3 142.3h.1M142.3 140.8l1.1 .1 1.4 .7M142.3 140.8l-1.6 .2-.9 .6M142.3 140.8v1.5"/>
</g>
<g fill="none" stroke="#f00" stroke-width=".25">
<path d="M99.1 68.6h2.6M104.2 68.6h2.6M119.5 78.8h2.5M127.1 73.7v2.5M167.7 63.5h2.6M177.9 63.5h2.5M226.1 71.2h2.6M233.8 71.2h2.5M127.1 81.3v2.6M208.4 91.5v2.5M208.4 96.6v2.5M119.5 111.8v2.5"/>
<path d="M155 119.4v2.6M119.5 122v2.5M142.3 137.2v2.5M155 127v2.6M119.5 142.3v2.5M119.5 152.4v2.6M142.3 142.3v2.5"/>
</g>
<path d="M172.8 91.5l2.5 2.5-2.5 2.6z" fill="#00f"/>
<path d="M170.3 91.5h.1M170.3 91.5v2.5M172.8 91.5l2.5 2.5-2.5 2.6zM175.3 94h.1M175.3 96.6h.1M175.3 94h7.7M175.3 91.5v5.1M177.9 94h.1M180.4 94h.1" fill="none" stroke="#00f" stroke-width=".25"/>
<path d="M180.4 91.5l2.6 2.5-2.6 2.6z" fill="#00f"/>
<path d="M180.4 91.5l2.6 2.5-2.6 2.6zM183 96.6h.1M183 91.5v5.1" fill="none" stroke="#00f" stroke-width=".25"/>
<circle cx="177.9" cy="94" r=".49" fill="#00f"/>
<g fill="none" stroke="#00f" stroke-width=".25">
<path d="M45.8 76.2h.1M45.8 76.2l.8 .8M46.6 77h.1M48.1 75.5h.1M48.1 75.5l1.5 1.5M48.1 75.5l-1.5 1.5M49.6 77h.1M51.1 75.5h.1M51.1 75.5l1.6 1.5M51.1 75.5l-1.5 1.5M52.7 77h.1M53.4 76.2l-.7 .8"/>
<path d="M116.9 68.6h.1M116.9 66.1v2.5M116.9 68.6h10.2M119.5 66.1h.1M119.5 66.1v2.5M122 66.1h.1M122 66.1v2.5M124.5 66.1h.1M124.5 66.1v2.5M127.1 68.6h.1M127.1 66.1h.1M127.1 66.1v2.5"/>
<path d="M144.9 99.1a1.25 1.25 0 0 1 1.2 1.3 1.25 1.25 0 0 1-1.2 1.2M144.9 96.6a1.25 1.25 0 0 1 1.2 1.2 1.25 1.25 0 0 1-1.2 1.3M144.9 94a1.25 1.25 0 0 1 1.2 1.3 1.25 1.25 0 0 1-1.2 1.2M144.9 91.5a1.25 1.25 0 0 1 1.2 1.2 1.25 1.25 0 0 1-1.2 1.3M146.9 91.5v10.1M147.9 91.5h.1M147.9 91.5v10.1M149.9 99.1a1.25 1.25 0 0 0-1.2 1.3 1.25 1.25 0 0 0 1.2 1.2M149.9 96.6a1.25 1.25 0 0 0-1.2 1.2 1.25 1.25 0 0 0 1.2 1.3M149.9 94a1.25 1.25 0 0 0-1.2 1.3 1.25 1.25 0 0 0 1.2 1.2M149.9 91.5a1.25 1.25 0 0 0-1.2 1.2 1.25 1.25 0 0 0 1.2 1.3M170.3 94h.1"/>
<path d="M170.3 91.5h.1M170.3 94h2.5M170.3 88.9v2.6M177.9 99.1h.1M177.9 94v5.1M185.5 91.5h.1M185.5 88.9v5.1h-2.5M146.9 101.6h.1"/>
<circle cx="177.9" cy="94" r=".49"/>
</g>
<path d="M43.3 76.2h2.5M53.4 76.2h2.6M142.3 96.6h2.6M142.3 91.5h2.6M149.9 91.5h2.6M170.3 86.4v2.5M177.9 99.1v2.5M185.5 86.4v2.5M142.3 101.6h2.6M149.9 101.6h2.6" fill="none" stroke="#f00" stroke-width=".25"/>
<circle cx="58.5" cy="76.2" r=".49" fill="#f0f"/>
<circle cx="58.5" cy="76.2" r=".49" fill="none" stroke="#f0f" stroke-width=".25"/>
<circle cx="157.5" cy="71.1" r=".49" fill="#f0f"/>
<circle cx="157.5" cy="71.1" r=".49" fill="none" stroke="#f0f" stroke-width=".25"/>
<circle cx="119.4" cy="78.8" r=".49" fill="#f0f"/>
<circle cx="119.4" cy="78.8" r=".49" fill="none" stroke="#f0f" stroke-width=".25"/>
<circle cx="155" cy="119.4" r=".49" fill="#f0f"/>
<circle cx="155" cy="119.4" r=".49" fill="none" stroke="#f0f" stroke-width=".25"/>
<circle cx="22.9" cy="76.2" r=".49" fill="#f0f"/>
<circle cx="22.9" cy="76.2" r=".49" fill="none" stroke="#f0f" stroke-width=".25"/>
<circle cx="43.2" cy="111.8" r=".49" fill="#f0f"/>
<circle cx="43.2" cy="111.8" r=".49" fill="none" stroke="#f0f" stroke-width=".25"/>
<circle cx="68.6" cy="124.5" r=".49" fill="#f0f"/>
<circle cx="68.6" cy="124.5" r=".49" fill="none" stroke="#f0f" stroke-width=".25"/>
<circle cx="137.2" cy="132.1" r=".49" fill="#f0f"/>
<circle cx="137.2" cy="132.1" r=".49" fill="none" stroke="#f0f" stroke-width=".25"/>
<circle cx="73.7" cy="109.2" r=".49" fill="#f0f"/>
<circle cx="73.7" cy="109.2" r=".49" fill="none" stroke="#f0f" stroke-width=".25"/>
<circle cx="119.4" cy="109.2" r=".49" fill="#f0f"/>
<circle cx="119.4" cy="109.2" r=".49" fill="none" stroke="#f0f" stroke-width=".25"/>
<circle cx="66.1" cy="132.1" r=".49" fill="#f0f"/>
<circle cx="66.1" cy="132.1" r=".49" fill="none" stroke="#f0f" stroke-width=".25"/>
<circle cx="58.5" cy="132.1" r=".49" fill="#f0f"/>
<circle cx="58.5" cy="132.1" r=".49" fill="none" stroke="#f0f" stroke-width=".25"/>
<circle cx="127.1" cy="109.2" r=".49" fill="#f0f"/>
<circle cx="127.1" cy="109.2" r=".49" fill="none" stroke="#f0f" stroke-width=".25"/>
<circle cx="111.8" cy="134.6" r=".49" fill="#f0f"/>
<circle cx="111.8" cy="134.6" r=".49" fill="none" stroke="#f0f" stroke-width=".25"/>
<circle cx="119.4" cy="139.7" r=".49" fill="#f0f"/>
<circle cx="119.4" cy="139.7" r=".49" fill="none" stroke="#f0f" stroke-width=".25"/>
<circle cx="132.1" cy="71.1" r=".49" fill="#f0f"/>
<circle cx="132.1" cy="71.1" r=".49" fill="none" stroke="#f0f" stroke-width=".25"/>
<circle cx="94" cy="134.6" r=".49" fill="#f0f"/>
<circle cx="94" cy="134.6" r=".49" fill="none" stroke="#f0f" stroke-width=".25"/>
<circle cx="94" cy="78.8" r=".49" fill="#f0f"/>
<circle cx="94" cy="78.8" r=".49" fill="none" stroke="#f0f" stroke-width=".25"/>
<circle cx="66.1" cy="76.2" r=".49" fill="#f0f"/>
<circle cx="66.1" cy="76.2" r=".49" fill="none" stroke="#f0f" stroke-width=".25"/>
<circle cx="111.8" cy="78.8" r=".49" fill="#f0f"/>
<circle cx="111.8" cy="78.8" r=".49" fill="none" stroke="#f0f" stroke-width=".25"/>
<circle cx="226.1" cy="132.1" r=".49" fill="#f0f"/>
<circle cx="226.1" cy="132.1" r=".49" fill="none" stroke="#f0f" stroke-width=".25"/>
<circle cx="243.9" cy="132.1" r=".49" fill="#f0f"/>
<circle cx="243.9" cy="132.1" r=".49" fill="none" stroke="#f0f" stroke-width=".25"/>
<circle cx="238.8" cy="71.1" r=".49" fill="#f0f"/>
<circle cx="238.8" cy="71.1" r=".49" fill="none" stroke="#f0f" stroke-width=".25"/>
<circle cx="243.9" cy="71.1" r=".49" fill="#f0f"/>
<circle cx="243.9" cy="71.1" r=".49" fill="none" stroke="#f0f" stroke-width=".25"/>
<circle cx="243.9" cy="48.3" r=".49" fill="#f0f"/>
<circle cx="243.9" cy="48.3" r=".49" fill="none" stroke="#f0f" stroke-width=".25"/>
<circle cx="223.6" cy="71.1" r=".49" fill="#f0f"/>
<circle cx="223.6" cy="71.1" r=".49" fill="none" stroke="#f0f" stroke-width=".25"/>
<circle cx="249" cy="71.1" r=".49" fill="#f0f"/>
<circle cx="249" cy="71.1" r=".49" fill="none" stroke="#f0f" stroke-width=".25"/>
<circle cx="243.9" cy="71.1" r=".49" fill="#f0f"/>
<circle cx="243.9" cy="71.1" r=".49" fill="none" stroke="#f0f" stroke-width=".25"/>
<circle cx="185.5" cy="86.4" r=".49" fill="#f0f"/>
<circle cx="185.5" cy="86.4" r=".49" fill="none" stroke="#f0f" stroke-width=".25"/>
<circle cx="190.6" cy="106.7" r=".49" fill="#f0f"/>
<circle cx="190.6" cy="106.7" r=".49" fill="none" stroke="#f0f" stroke-width=".25"/>
<circle cx="170.2" cy="86.4" r=".49" fill="#f0f"/>
<circle cx="170.2" cy="86.4" r=".49" fill="none" stroke="#f0f" stroke-width=".25"/>
<circle cx="165.2" cy="134.6" r=".49" fill="#f0f"/>
<circle cx="165.2" cy="134.6" r=".49" fill="none" stroke="#f0f" stroke-width=".25"/>
<circle cx="218.5" cy="101.6" r=".49" fill="#f0f"/>
<circle cx="218.5" cy="101.6" r=".49" fill="none" stroke="#f0f" stroke-width=".25"/>
<circle cx="198.2" cy="101.6" r=".49" fill="#f0f"/>
<circle cx="198.2" cy="101.6" r=".49" fill="none" stroke="#f0f" stroke-width=".25"/>
<circle cx="177.9" cy="71.1" r=".49" fill="#f0f"/>
<circle cx="177.9" cy="71.1" r=".49" fill="none" stroke="#f0f" stroke-width=".25"/>
<circle cx="218.5" cy="71.1" r=".49" fill="#f0f"/>
<circle cx="218.5" cy="71.1" r=".49" fill="none" stroke="#f0f" stroke-width=".25"/>
<circle cx="208.3" cy="71.1" r=".49" fill="#f0f"/>
<circle cx="208.3" cy="71.1" r=".49" fill="none" stroke="#f0f" stroke-width=".25"/>
<circle cx="177.9" cy="101.6" r=".49" fill="#f0f"/>
<circle cx="177.9" cy="101.6" r=".49" fill="none" stroke="#f0f" stroke-width=".25"/>
<circle cx="264.2" cy="71.1" r=".49" fill="#f0f"/>
<circle cx="264.2" cy="71.1" r=".49" fill="none" stroke="#f0f" stroke-width=".25"/>
<circle cx="198.2" cy="71.1" r=".49" fill="#f0f"/>
<circle cx="198.2" cy="71.1" r=".49" fill="none" stroke="#f0f" stroke-width=".25"/>
<circle cx="208.3" cy="101.6" r=".49" fill="#f0f"/>
<circle cx="208.3" cy="101.6" r=".49" fill="none" stroke="#f0f" stroke-width=".25"/>
<circle cx="182.9" cy="71.1" r=".49" fill="#f0f"/>
<circle cx="182.9" cy="71.1" r=".49" fill="none" stroke="#f0f" stroke-width=".25"/>
<circle cx="218.5" cy="106.7" r=".49" fill="#f0f"/>
<circle cx="218.5" cy="106.7" r=".49" fill="none" stroke="#f0f" stroke-width=".25"/>
<circle cx="218.5" cy="124.5" r=".49" fill="#f0f"/>
<circle cx="218.5" cy="124.5" r=".49" fill="none" stroke="#f0f" stroke-width=".25"/>
<circle cx="190.6" cy="106.7" r=".49" fill="#f0f"/>
<circle cx="190.6" cy="106.7" r=".49" fill="none" stroke="#f0f" stroke-width=".25"/>
<circle cx="218.5" cy="71.1" r=".49" fill="#f0f"/>
<circle cx="218.5" cy="71.1" r=".49" fill="none" stroke="#f0f" stroke-width=".25"/>
<text font-size="24.4" x=".1" y="207.4">04A</text>
<text font-size="4.1" x="5.2" y="186.6">MESOTREAT</text>
<text font-size="3.3" x="215.7" y="187.9">04A - ElectroStim - ElectroLift</text>
<g font-size="3.1">
<text x="29.8" y="2.8">5</text>
<text x="89.1" y="2.8">4</text>
<text x="148.5" y="2.8">3</text>
<text x="207.9" y="2.8">2</text>
<text x="267.3" y="2.8">1</text>
<text x=".1" y="29">D</text>
<text x=".1" y="81.5">C</text>
<text x=".1" y="133.9">B</text>
<text x=".1" y="186.4">A</text>
</g>
<g font-size="2.8">
<text x="129.6" y="88.9">GND</text>
<text x="130.3" y="93.5">40</text>
<text x="56" y="101.6">GND</text>
<text x="63.6" y="101.6">GND</text>
<text x="81.4" y="101.6">GND</text>
<text x="109.3" y="101.6">GND</text>
<text x="116.9" y="101.6">GND</text>
<text x="25.4" y="109.3" transform="rotate(90 25.4 109.3)">GND</text>
<text x="46.5" y="111.3">40</text>
<text x="50.8" y="122" transform="rotate(90 50.8 122)">GND</text>
<text x="66.8" y="131.6">40</text>
<text x="116.9" y="132.1">GND</text>
<text x="148.1" y="134.2">40</text>
<text x="152.5" y="137.2">GND</text>
<text x="139.8" y="149.9">GND</text>
<text x="30.6" y="155">GND</text>
<text x="56" y="155">GND</text>
<text x="63.6" y="155">GND</text>
<text x="140.5" y="154.5">40</text>
<text x="223.6" y="155">GND</text>
<text x="256.6" y="155">GND</text>
<text x="109.3" y="160.1">GND</text>
<text x="116.9" y="160.1">GND</text>
<text x="215.7" y="197.5">SCH0044001</text>
<text x="215.7" y="205.1">PCB0044001</text>
</g>
<g font-size="2.3" fill="#000080">
<text x="213.4" y="52.9">D38</text>
<text x="266.8" y="52.9">D39</text>
<text x="213.4" y="55.5">BAV99</text>
<text x="266.8" y="55.5">BAV99</text>
<text x="99.1" y="65.6">C18 270pF</text>
<text x="116.9" y="63.1">HS1</text>
<text x="116.9" y="65.6">38007</text>
<text x="170.3" y="60.5">R35 10R</text>
<text x="228.7" y="65.6">C19</text>
<text x="254.1" y="65.6">C30</text>
<text x="38.2" y="68.2">IC11A</text>
<text x="86.4" y="70.7">IC12A</text>
<text x="162.6" y="68.2">R39 10R</text>
<text x="226.1" y="68.2">10uf/100V</text>
<text x="251.5" y="68.2">10uf/100V</text>
<text x="45.8" y="73.2">R33 4K7</text>
<text x="86.4" y="73.2">LM358</text>
<text x="99.1" y="75.8">R34 39K</text>
<text x="116.9" y="73.2">TR5</text>
<text x="116.9" y="75.8">TIP120</text>
<text x="189.6" y="75.8">D13</text>
<text x="136.2" y="80.9">C20</text>
<text x="136.2" y="83.9">10nf</text>
<text x="189.6" y="78.8">BAV99</text>
<text x="210.9" y="80.9">R36</text>
<text x="210.9" y="83.4">10K</text>
<text x="222.6" y="78.3">D15</text>
<text x="222.6" y="81.4">SMAJ100CA</text>
<text x="38.2" y="85.9">4066</text>
<text x="61" y="85.9">R37</text>
<text x="61" y="88.5">10K</text>
<text x="122" y="85.9">R38</text>
<text x="122" y="88.5">10K</text>
<text x="144.9" y="89.7">TF1</text>
<text x="68.7" y="91">C21</text>
<text x="68.7" y="93.6">270pF</text>
<text x="114.4" y="91">C22</text>
<text x="114.4" y="93.6">1,5nf</text>
<text x="189.6" y="91">D14</text>
<text x="189.6" y="94.1">BAV99</text>
<text x="200.7" y="91">R40</text>
<text x="200.7" y="93.6">10K 1W</text>
<text x="30.6" y="98.6">742792097 1A</text>
<text x="212.4" y="96.1">C23</text>
<text x="212.4" y="99.1">100nf</text>
<text x="35.6" y="106.3">L8</text>
<text x="99.1" y="106.3">R41 10K</text>
<text x="142.3" y="106.3">E864020</text>
<text x="33.1" y="108.8">C24 100nF</text>
<text x="56" y="111.3">742792097 1A</text>
<text x="142.3" y="113.9">PS3</text>
<text x="180.4" y="113.9">R47</text>
<text x="221.1" y="113.9">R48</text>
<text x="228.7" y="113.9">R49</text>
<text x="61" y="119">L9</text>
<text x="122" y="116.4">R43</text>
<text x="122" y="119">1R/2W</text>
<text x="142.3" y="116.4">MF-R050</text>
<text x="180.4" y="116.4">15K</text>
<text x="188" y="119">ILD213</text>
<text x="188.1" y="116.4">IC14</text>
<text x="221.1" y="116.4">1K</text>
<text x="228.7" y="116.4">1K</text>
<text x="38.2" y="121.5">IC11B</text>
<text x="38.2" y="124">4066</text>
<text x="58.5" y="121.5">C25 100nF</text>
<text x="99.1" y="121.5">C26 270pF</text>
<text x="45.8" y="129.1">R50 4K7</text>
<text x="86.4" y="126.6">IC12B</text>
<text x="86.4" y="129.1">LM358</text>
<text x="96.6" y="131.7">R46</text>
<text x="104.2" y="131.7">39K</text>
<text x="139.8" y="129.1">470uf/35V/CE</text>
<text x="147.4" y="126.6">C27</text>
<text x="228.7" y="129.1">R53 10K</text>
<text x="254.8" y="129.1">D16</text>
<text x="254.8" y="131.7">BAV99</text>
<text x="126.6" y="136.7">TIP120</text>
<text x="130.4" y="134.2">TR6</text>
<text x="61" y="139.3">R52</text>
<text x="61" y="141.8">10K</text>
<text x="146.4" y="141.8">C29</text>
<text x="228.7" y="139.3">R55</text>
<text x="228.7" y="141.8">180R</text>
<text x="68.7" y="144.4">C31</text>
<text x="68.7" y="146.9">270pF</text>
<text x="122" y="146.9">R54</text>
<text x="122" y="149.4">10K</text>
<text x="146.4" y="144.9">10nf</text>
<text x="114.4" y="152">C32</text>
<text x="114.4" y="154.5">1,5nf</text>
<text x="127.1" y="154.5">HS2</text>
<text x="127.1" y="157.1">38007</text>
<text x="236.3" y="157.1">R44 2K7/1W</text>
</g>
<g font-size="2.3" fill="#004080">
<text x="232.3" y="53.4" transform="rotate(-90 232.3 53.4)">3</text>
<text x="257.7" y="53.4" transform="rotate(-90 257.7 53.4)">3</text>
<text x="224.7" y="59.7" transform="rotate(-90 224.7 59.7)">1</text>
<text x="239.9" y="59.7" transform="rotate(-90 239.9 59.7)">2</text>
<text x="250.1" y="59.7" transform="rotate(-90 250.1 59.7)">2</text>
<text x="265.3" y="59.7" transform="rotate(-90 265.3 59.7)">1</text>
<text x="29.3" y="77.3">A</text>
<text x="31.6" y="74.1" transform="rotate(-90 31.6 74.1)">C</text>
<text x="36.7" y="77.3" transform="rotate(-90 36.7 77.3)">VDD</text>
<text x="37.9" y="77.3">B</text>
<text x="178.9" y="76.2" transform="rotate(-90 178.9 76.2)">3</text>
<text x="34.2" y="80.1" transform="rotate(-90 34.2 80.1)">GND</text>
<text x="171.3" y="82.6" transform="rotate(-90 171.3 82.6)">1</text>
<text x="186.6" y="82.6" transform="rotate(-90 186.6 82.6)">2</text>
<text x="171.3" y="91.5" transform="rotate(-90 171.3 91.5)">1</text>
<text x="186.6" y="91.5" transform="rotate(-90 186.6 91.5)">2</text>
<text x="178.9" y="97.8" transform="rotate(-90 178.9 97.8)">3</text>
<text x="254.1" y="125.6">2</text>
<text x="31.6" y="130" transform="rotate(-90 31.6 130)">C</text>
<text x="29.3" y="133.2">A</text>
<text x="34.2" y="135.9" transform="rotate(-90 34.2 135.9)">GND</text>
<text x="36.7" y="133.1" transform="rotate(-90 36.7 133.1)">VDD</text>
<text x="37.9" y="133.2">B</text>
<text x="247.7" y="133.2">3</text>
<text x="254.1" y="140.8">1</text>
</g>
<g font-size="2.3">
<text x="213.4" y="58">SOT23</text>
<text x="266.8" y="58">SOT23</text>
<text x="1.9" y="66.9">POSPU</text>
<text x="30.5" y="69.4" transform="rotate(-90 30.5 69.4)">13</text>
<text x="35.6" y="69.4" transform="rotate(-90 35.6 69.4)">14</text>
<text x="276.9" y="71.7">PCH1A</text>
<text x="2.4" y="77">DACA</text>
<text x="25" y="76.2">1</text>
<text x="42.5" y="76.2">2</text>
<text x="75.8" y="76.2">3</text>
<text x="75.8" y="81.3">2</text>
<text x="90.8" y="78.7">1</text>
<text x="189.6" y="81.9">SOT23</text>
<text x="33.1" y="84.4" transform="rotate(-90 33.1 84.4)">7</text>
<text x="83.9" y="86.9" transform="rotate(-90 83.9 86.9)">4</text>
<text x="222.6" y="84.4">SMA</text>
<text x="25.5" y="93.6">+3,3V</text>
<text x="140.5" y="91.4">10</text>
<text x="151.7" y="91.4">3</text>
<text x="141.8" y="101.6">6</text>
<text x="141.8" y="96.5">8</text>
<text x="151.7" y="101.6">5</text>
<text x="189.6" y="97.1">SOT23</text>
<text x="50.9" y="106.3">+24V</text>
<text x="276.9" y="102.2">PCH1B</text>
<text x="152.5" y="108.8">+24V</text>
<text x="276.9" y="109.8">SENS1</text>
<text x="208.4" y="116.4">+3,3V</text>
<text x="256.6" y="116.4">+3,3V</text>
<text x="1.6" y="120.2">NEGPU</text>
<text x="30.5" y="125.3" transform="rotate(-90 30.5 125.3)">12</text>
<text x="35.6" y="125.3" transform="rotate(-90 35.6 125.3)">14</text>
<text x="122" y="121.5">2512</text>
<text x="182.5" y="124.5">1</text>
<text x="188" y="121.5">SO8</text>
<text x="167.7" y="126.6">+24V</text>
<text x="207.6" y="127">8</text>
<text x="23.7" y="132.1">11</text>
<text x="42.5" y="132.1">10</text>
<text x="75.8" y="132.1">5</text>
<text x="75.8" y="137.2">6</text>
<text x="90.8" y="134.6">7</text>
<text x="182.5" y="134.6">2</text>
<text x="207.6" y="132.1">7</text>
<text x="254.8" y="134.2">SOT23</text>
<text x="33.1" y="140.3" transform="rotate(-90 33.1 140.3)">7</text>
<text x="83.9" y="142.8" transform="rotate(-90 83.9 142.8)">4</text>
<text x="182.5" y="139.7">3</text>
<text x="207.6" y="142.2">6</text>
<text x="182.5" y="149.9">4</text>
<text x="207.6" y="147.3">5</text>
<text x="276.9" y="160.6">TST1</text>
<text x="208.1" y="184">Document Number</text>
<text x="208.1" y="194.1">SCH version</text>
<text x="274.1" y="194.1">Size</text>
<text x="276.7" y="196.7">A4</text>
<text x="284.3" y="194.1">Sheet</text>
<text x="284.3" y="196.7">4</text>
<text x="289.6" y="196.7">of</text>
<text x="294.5" y="196.7">15</text>
<text x="208.1" y="201.8">PCB model</text>
<text x="258.9" y="201.8">Project / Product</text>
<text x="208.1" y="209.4">Date:</text>
<text x="215.7" y="209.4">Wednesday, August 16, 2017</text>
<text x="258.9" y="209.4">Drawed by Rafael Vilella</text>
<text x="261.4" y="204.3">PJT0028 - MESOTREAT</text>
</g>
<g font-size="2.3" fill="#00f">
<text x="231.6" y="71.9" transform="rotate(90 231.6 71.9)">+</text>
<text x="256.3" y="70.4" transform="rotate(-90 256.3 70.4)">+</text>
<text x="79.3" y="76.8">+</text>
<text x="79.3" y="81.9">-</text>
<text x="155.8" y="124.1">+</text>
<text x="79.3" y="137.8">-</text>
<text x="79.3" y="132.7">+</text>
</g>
<g font-size="1.8">
<text x="175.1" y="196.5">Ronda Can Rabadà Nº2, 5º 2ª</text>
<text x="175.1" y="199">Edifici LOGIC - 08860 Castelldefels</text>
<text x="175.1" y="201.5">Barcelona, SPAIN</text>
<text x="175.1" y="206.6">www.ingenia64.com</text>
<text x="175.1" y="204.1">Telf. 647 386 520</text>
</g>
</svg>
